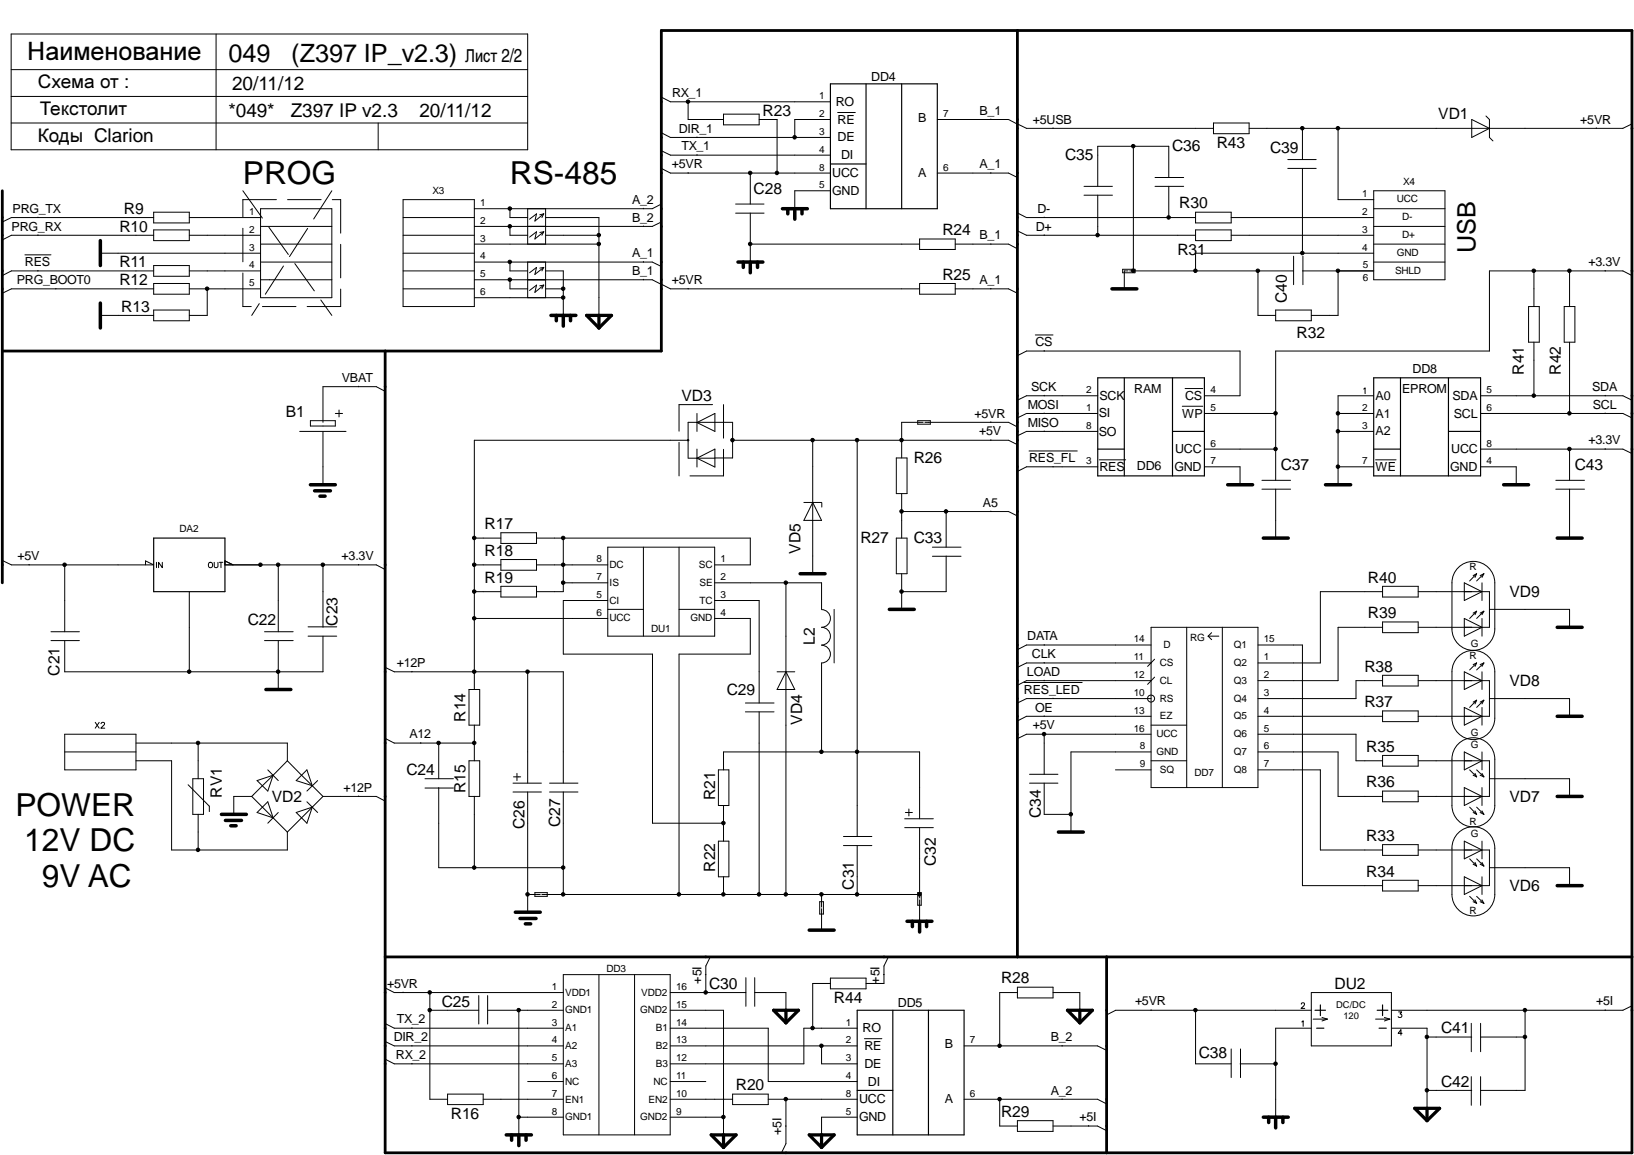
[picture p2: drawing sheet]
<svg xmlns="http://www.w3.org/2000/svg" width="297mm" height="210mm" viewBox="0 0 297 210" stroke-linecap="round" stroke-linejoin="round" font-family="sans-serif">
<path d="M185 5.5v168.4M.4 34.7v71.2M.4 63.8h119.8v-58.3h176.5v204h-226.7v-145.7M70 173.9h226.7M201.2 173.9v35.6" fill="none" stroke="#000" stroke-width=".51"/>
<g fill="none" stroke="#000" stroke-width=".18">
<path d="M2 6.2h93.9v21h-93.9zM2 17.5h93.9M2 12.7h93.9M39.3 6.2v21M120.2 17.7l1.7 .8h29.1M125.1 18.4v3.3h6.4M2 22.4h93.9M6.9 39.5h.1M27.9 39.5h-25.8l-1.7 .8M27.9 38.6h6.5v1.9h-6.5zM34.4 39.5h13M47.4 37.9h12.9v16.2h-12.9z"/>
<path d="M68.7 22.4v4.8M73.3 39.5h12.9M73.3 36.3h12.9v19.4h-12.9zM92.7 37.9v1.6h3.2M95.9 37.9v6.5M98.8 38.9l-1.6 1.3 .3-1.3-1.2 .9M98.8 38.9l-.3 .6M98.8 38.9l-.7 .1M99.2 39.5h9.7v17.8M99.2 37.9v6.5M117 37.8v.1M120.2 30.6l1.7 .9h29.1"/>
<path d="M120.2 24.1l1.7 .9h29.1M120.2 37.1l-1.6 .8h-32.4M120.2 27.4l1.7 .8h29.1M125.1 31.4v.1M126.7 24.9v.1M126.7 28.1v.1M131.5 20.7h6.5v2h-6.5zM133.7 37.1h5.2M133.7 38.7h5.2M136.4 31.5v5.6M136.4 38.7v8.9M138 21.7h3.3v9.8"/>
<path d="M151 21.7h-6.5v3.3M151 34.7h-6.5v3.2M152.3 20.4h3.2M170.4 31.5h12.9l1.7 .8M170.4 21.7h12.9l3.3 1.6h34M180.1 21.6v.1M180.1 31.4v.1M185 38.7l1.6 .8h30.7M189.8 39.5h.1M191.4 23.2v.1M197.1 35.5h5.1M197.1 33.9h5.1"/>
<path d="M199.6 35.5v7.3M206 26.6v22.6M210 33.9h5.2M210 32.3h5.2M212.5 32.3v-5.7h-12.9v7.3M212.5 33.9v5.6M217.3 38.6h6.5v1.9h-6.5zM220.6 22.4h6.5v1.9h-6.5zM223.8 39.5h25.9M234.1 29h5.2M234.1 30.6h5.2M236.8 23.3v5.7"/>
<path d="M236.8 30.6v15.4M243.2 23.3v13h6.5M249.7 34.7h13v16.1h-13zM249.7 37.9h13M267.5 21.7l3.3 1.6-3.3 1.7zM270.1 21.1l.7 .6v3.3l.6 .6M290.2 23.2v.1M296.7 22.5l-1.7 .8h-67.9M4.5 46.3h4.8M6.9 42.7v.1M6.9 49.1v.1M10.2 52.4v.1"/>
<path d="M18.2 57.3h9.7M18.2 46h29.2M27.9 49.2h-25.8l-1.7 .9M27.9 52.5h-25.8l-1.7 .8M27.9 42.8h-25.8l-1.7 .8M27.9 41.8h6.5v1.9h-6.5zM27.9 48.3h6.5v1.9h-6.5zM27.9 51.5h6.5v2h-6.5zM27.9 56.3h6.5v2h-6.5zM34.4 49.2h13M34.4 52.5h13M34.4 42.8h13"/>
<path d="M37.7 52.5v4.8h-3.3M47.4 50.8h12.9M47.4 41.1h12.9M47.4 44.4h12.9M47.4 47.6h12.9M73.3 49.2h12.9M73.3 46h12.9M73.3 52.5h12.9M73.3 42.8h12.9M86.2 50.8h32.4l1.6 .9M86.2 47.6h32.4l1.6 .8M86.2 44.4h22.7"/>
<path d="M86.2 54.1h16.2M92.7 47.6v1.6h3.2M92.7 41.1v1.7h3.2M92.7 50.8v1.7h3.2M95.9 47.6v6.5M98.8 51.8l-1.6 1.3 .3-1.3-1.2 1M98.8 51.8l-.3 .7M98.8 51.8l-.7 .1M98.8 42.1l-1.6 1.3 .3-1.3-1.2 1M98.8 42.1l-.3 .7M98.8 42.1l-.7 .1M98.8 48.6l-1.6 1.3 .3-1.3-1.2 1"/>
<path d="M98.8 48.6l-.3 .6M98.8 48.6l-.7 .1M99.2 49.2h3.2v8.1M99.2 52.5h3.2M99.2 42.8h9.7M99.2 47.6v6.5M117 41.1h.1M117 47.5v.1M117 50.8h.1M120.2 51.6l1.7 .9h45.3M120.2 40.3l-1.6 .8h-32.4M125.1 52.4v.1"/>
<path d="M136.4 44.4h30.8M167.2 43.4h6.4v1.9h-6.4zM167.2 51.5h6.4v2h-6.4zM173.6 44.4h9.7l1.7 .8M173.6 52.5h9.7l1.7 .8M180.1 44.3v.1M180.1 52.4v.1M185 42l1.6 .8h30.7M189.8 42.7v.1M204.1 48.9h2.2v.7h-2.2zM205.1 49.2h-.7v3.3M205.4 49.2h29.8"/>
<path d="M217.3 41.8h6.5v1.9h-6.5zM223.8 42.8h25.9M228.7 49.2v8.1h3.2M231.9 56.3h6.5v2h-6.5zM235.2 46.6v5.1M236.8 49.2h12.9M236.9 46.6v5.1M243.2 49.2v8.1h-4.8M249.7 46h-32.4v3.2M249.7 41.1h13M249.7 44.4h13M249.7 47.6h13"/>
<path d="M277.9 55.7h1.9v6.5h-1.9zM278.8 49.2v6.5M284.3 55.7h2v6.5h-2zM285.3 49.2v6.5M291.8 49.1v.1M296.7 50.1l-1.7-.9h-24.2v14.6h-38.9v23.5M54.5 78.4h8.4M56.4 76.5h4.6v.9h-4.6zM58.7 78.4v9.7M61 75.1h1.3M61.6 74.5v1.3M65.2 70.2v.1"/>
<path d="M70 71.1l-1.6-.8h-9.7v6.5M125 79.9h.2v.2h-.2zM126.7 76.8l3.3-1.7v3.3zM126.7 75.1v3.3M166.8 76.5h2.3v.6h-2.3zM167.8 76.8h-3.9v6.4M168.1 76.8h15.2l1.7 .8M180.1 76.7v.1M180.1 79.9v.1M185 64.6l1.6-.8h38.8v8.1h-6.5M188.2 60.9h3.2M189.8 63.7v.1"/>
<path d="M189.8 71.8v.1M189.8 75.1h.1M189.8 78.3v.1M199.6 78.4h-13l-1.6 .8M199.6 75.1h-13l-1.6 .8M199.6 71.9h-13l-1.6 .8M214.9 73.8h3.7M215.4 70.6h3.2M218.9 75.1h13M243.2 75.1h6.5M243.2 78.4h6.5M247.9 70.7l.3-.2v1"/>
<path d="M249.7 71.9h-6.5v16.2M269.2 75.1h25.8l1.7 .8M269.2 71.9h25.8l1.7 .8M278.8 62.2v9.7M285.3 62.2v12.9M291.8 71.8v.1M291.8 75.1h.1M86.2 97.8h4.9M91.1 96.8h6.4v2h-6.4zM97.5 97.8h38.9v4.9h-6.5M102.4 97.8v9.7h-4.9M110.5 99.4h19.4v16.2h-19.4z"/>
<path d="M117 99.4v16.2M123.4 99.4v16.2M125.1 83.2v-6.4h8.1v6.4h-3.3M125.1 80h-38.9v45.3M125.1 83.3h4.9M126.7 83.3l3.3-1.7v3.3zM126.7 81.6v3.3M133.2 80h50.1l1.7 .8M146.1 91.3h3.2M147.7 80v24.3M147.7 91.3l1.6 3.3h-3.2zM149.4 91.4v.8"/>
<path d="M155.8 80v72M162.9 97.8h2v6.5h-2zM162.9 83.2h2v6.5h-2zM163.9 89.7v8.1M163.9 93h19.4l1.7 .8M169.5 99.4h5.2M172 93v6.4M180.1 92.9v.1M187.1 82h8.7M191.4 84.8h.1M199.6 84.8h-13l-1.6 .9M199.9 83.6h4.7"/>
<path d="M218.9 81.6h13M218.9 84.8h6.5v3.3M229.4 88.9h5.2M229.4 87.3h5.2M231.9 88.9v8.9M243.2 84.8h6.5M250.1 83.6h3.7M269.2 81.6h25.8l1.7 .8M269.2 84.8h6.4v3.3M282.8 88.9h5.2M282.8 87.3h5.2M285.3 81.6v5.7"/>
<path d="M285.3 88.9v8.9M291.8 81.5v.1M.4 101.9l1.7 .8h25.8l-1.4-.8v.8M5.3 102.6v.1M9.3 114.8h5.1M9.3 116.4h5.1M11.8 102.7v12.1M28.4 102.2v1M29.5 102.2v1l-.7-1v1M34.4 107.5v14.6M38.9 102.2v.7l.3 .3 .4-.2v-.8M39.9 102.2h.6"/>
<path d="M40.2 102.2v1M42.4 102.7l-1.5-.8v.8h27.5l1.6 .8M48.1 114.8h5.2M48.1 116.4h5.2M50.6 102.7v12.1M50.6 116.4v8.9M56 113.9h5.2M56 115.6h5.2M58.7 115.6v6.5h-46.9v-5.7M58.7 102.7v11.3M65.2 102.6v.1M86.2 107.5h4.9"/>
<path d="M86.2 102.7h4.9M86.2 112.4h24.3M91.1 101.7h6.4v1.9h-6.4zM91.1 106.6h6.4v1.9h-6.4zM97.5 102.7h13M102.4 105.9h8.1M110.5 109.1h-8.1v9.8h16.2v30.7h12.9M110.5 110.7h6.5M123.4 110.7h6.5M129.9 105.9h19.4v4.8M129.9 112.4h6.5v6.5h-13v43.7M129.9 109.1h8.1v18.7"/>
<path d="M142.9 105.9v56.7M149.3 117.3a1.61 1.61 0 0 1 1.7 1.6 1.61 1.61 0 0 1-1.7 1.6v16.2M149.3 110.8a1.61 1.61 0 0 1 1.7 1.6 1.61 1.61 0 0 1-1.7 1.6 1.61 1.61 0 0 1 1.7 1.6 1.61 1.61 0 0 1-1.7 1.6M151.6 110.7v9.8M163.9 104.3v6.4M169.5 101.1h5.2M172 101v6.5h-8.1M189.8 117.1v.1M209.3 117.2h-22.7l-1.6 .9M209.3 114h19.4v29.1h-19.4zM209.9 119.8l-1.3 1.3M215.7 114v29.1"/>
<path d="M219.6 115.6h2M219.6 115.6l.7 .6M220.3 115l-.7 .6M222.2 114v29.1M228.7 117.2h8.1v43.8h14.5M251.3 107.5h-11.3v13h-11.3M251.3 114h-8.1v9.7h-14.5M251.3 106.6h6.5v1.9h-6.5zM251.3 113h6.5v2h-6.5zM257.8 107.5h11.6M265.1 119.3a3.9 3.9 0 0 1 4.2-.8 3.9 3.9 0 0 1 2.4 3.6v8.4a3.9 3.9 0 0 1-3.9 3.9 3.9 3.9 0 0 1-3.9-3.9v-8.4a3.9 3.9 0 0 1 1.2-2.8zM265.1 103.2a3.9 3.9 0 0 1 4.2-.9 3.9 3.9 0 0 1 2.4 3.6v8.4a3.9 3.9 0 0 1-3.9 3.9 3.9 3.9 0 0 1-3.9-3.9v-8.4a3.9 3.9 0 0 1 1.2-2.7z"/>
<path d="M266.2 105.9l3.2 1.6-3.2 1.6zM266.2 112.4l3.2 1.6-3.2 1.6zM268.4 104.3l-.6 .3M268.4 104.3l-.3 .6M268.4 111.1l-.6 .3M268.4 111.1l-.3 .6M268.4 104.3l-1.2 1.3M268.4 111.1l-1.2 1.3M269.4 105.9v3.2M269.4 112.4v3.2M269.5 107.5h1.3v6.5h-13M269.7 104.3l-.6 .3"/>
<path d="M269.7 104.3l-.3 .6M269.7 104.3l-1.3 1.3M269.7 111.1l-.6 .3M269.7 111.1l-.3 .6M269.7 111.1l-1.3 1.3M270.8 110.7h14.5v3.3M11.8 133.4h12.9v6.5h-12.9zM11.8 136.7h12.9M17.3 131.3l.7 1M18 131.3l-.7 1M18.4 131.5l.2-.2 .4 .1v.3l-.7 .6h.7M24.7 138.3h6.5v16.2h21v-3.3"/>
<path d="M24.7 135h27.5v3.3M36 135v6.5M48.7 139.9l1.9 2M52.2 138.3l-2.5 2.6M52.2 138.3l4.6 4.5M70 134.2l1.7 .8h14.5M70 121.3l1.7 .8h30.7v20.2M74.9 122v.1M76.5 135h.1M79.8 135v6.5M85.3 138.3h1.9v6.4h-1.9zM85.3 125.3h1.9v6.5h-1.9z"/>
<path d="M86.2 131.8v6.5M95.9 122.1v20.2M130.6 139.9h1.9v6.5h-1.9zM131.5 139.9v-3.2h35.7v12.1M135.5 127.8h5.2M135.5 129.4h5.2M138 129.4v33.2M141.3 122.1h3.2M142.9 122.1l1.6 3.2h-3.2zM186.1 124h10.6M189.8 120.4v.1M189.8 123.6v.1"/>
<path d="M189.8 130.1v.1M189.8 133.3v7.4M191.4 126.9v.1M202.8 139.9h6.5M209.3 133.4h-22.7l-1.6 .8M209.3 130.2h-22.7l-1.6 .8M209.3 127h-22.7l-1.6 .8M209.3 123.7h-22.7l-1.6 .8M209.3 120.5h-22.7l-1.6 .8M209.3 136.7h-14.6v14.5M209.3 138.3h6.4M209.3 131.8h6.4"/>
<path d="M209.9 123.1l-1.3 1.3M228.7 136.7h14.5v8h8.1M228.7 139.9h11.3v14.6h11.3M228.7 133.4h17.8v4.9h4.8M228.7 130.2h22.6M251.3 123.7h-4.8v3.3h-17.8M251.3 122.7h6.5v2h-6.5zM251.3 129.2h6.5v1.9h-6.5zM251.3 137.3h6.5v1.9h-6.5zM257.8 138.3h13v6.4h-1.3M257.8 123.7h11.6M265.1 135.2a3.9 3.9 0 0 1 4.2-.8 3.9 3.9 0 0 1 2.4 3.6v8.4a3.9 3.9 0 0 1-3.9 3.9 3.9 3.9 0 0 1-3.9-3.9v-8.4a3.9 3.9 0 0 1 1.2-2.8z"/>
<path d="M266.2 122.1l3.2 1.6-3.2 1.6zM266.2 128.6l3.2 1.6-3.2 1.6zM266.2 136.7l3.2 1.6-3.2 1.6zM267.2 139.9l1.2 1.3M268.4 120.5l-.6 .3M268.4 120.5l-.3 .6M268.4 127.3l-.6 .3M268.4 127.3l-.3 .6M268.4 120.5l-1.2 1.3M268.4 127.3l-1.2 1.3M268.4 139.9l1.3 1.3M269.4 122.1v3.2"/>
<path d="M269.4 128.6v3.2M269.4 136.7v3.2M269.5 123.7h1.3v6.5h-13M269.7 120.5l-.6 .3M269.7 120.5l-.3 .6M269.7 120.5l-1.3 1.3M269.7 127.3l-.6 .3M269.7 127.3l-.3 .6M269.7 127.3l-1.3 1.3M270.8 127h14.5v3.2M34.2 142.6l3.9 3.9v1M35 141.5h2v6.5h-2z"/>
<path d="M36 148v6.5M45.8 144.7h-3.3v3.3M45.8 144.7l6.4 6.5M46.7 147.7l2-2 1 2.9zM46.7 141.9l3-1-1 2.9zM49.7 140.9l-3.9 3.8M50.6 147.7l-1.9 1.9M53.8 141.9l2-2 1 2.9zM53.8 147.7l3-1-1 2.9zM55.8 145.7l1.9 2M56.8 142.8l1.9 1.9M57.7 141.9l-1.9 1.9"/>
<path d="M58.7 144.7h9.7l1.6 .9M58.7 144.7l-6.5 6.5M65.2 144.7h.1M77.3 141.5h5.1M77.3 143.2h5.1M79.8 143.1v14.6h22.6M86.2 144.7v13M93.3 142.3h5.1M93.3 143.9h5.1M93.3 141.2h1.4M94 140.5v1.4M95.9 143.9v21.9"/>
<path d="M99.9 142.3h5.2M99.9 143.9h5.2M102.4 143.9v18.7M130.6 152.9h1.9v6.4h-1.9zM131.5 146.4v6.5M131.5 159.3v3.3M153.3 152h5.2M153.3 153.7h5.2M155.8 153.7v8.9M164.5 150.4h5.2M164.5 148.8h5.2M164.6 147.7h1.3"/>
<path d="M165.2 147v1.3M167.2 150.4v12.8M187.2 142.3h5.1M187.2 140.7h5.1M189.8 142.3v5.7h4.9M251.3 143.8h6.5v1.9h-6.5zM251.3 153.5h6.5v1.9h-6.5zM251.3 160h6.5v1.9h-6.5zM257.8 154.5h13v6.5h-1.3M257.8 144.7h11.6M265.1 151.4a3.9 3.9 0 0 1 4.2-.9 3.9 3.9 0 0 1 2.4 3.6v8.5a3.9 3.9 0 0 1-3.9 3.9 3.9 3.9 0 0 1-3.9-3.9v-8.5a3.9 3.9 0 0 1 1.2-2.7zM266.2 143.1l3.2 1.6-3.2 1.7z"/>
<path d="M266.2 152.9l3.2 1.6-3.2 1.6zM266.2 159.3l3.2 1.7-3.2 1.6zM267.2 156.1l1.2 1.3M267.2 146.7l1.2 1.3M267.8 157.1l.6 .3M267.8 147.7l.6 .3M267.8 140.9l.6 .3M268.1 156.7l.3 .7M268.1 147.4l.3 .6M268.1 140.5l.3 .7M268.4 156.1l1.3 1.3M268.4 146.7l1.3 1.3"/>
<path d="M269.1 157.1l.6 .3M269.1 147.7l.6 .3M269.1 140.9l.6 .3M269.4 156.7l.3 .7M269.4 143.1v3.3M269.4 152.9v3.2M269.4 159.3v3.3M269.4 147.4l.3 .6M269.4 140.5l.3 .7M270.8 141.5h14.5v3.2M270.8 157.7h14.5v3.3M70 179.5l1.7 .9h30.7"/>
<path d="M95.9 162.6h2.3M97.2 162.2h2.3v.7h-2.3zM98.5 162.6h68.7M102.4 177.1h19.4v29.1h-19.4zM108.9 177.1v29.1M115.4 177.1v29.1M128.2 177.1h.1M129.1 173.9l-.8 1.7v4.8M135.6 177.7v5.2M137.2 177.7v5.2M149 163.9h.7v2.2h-.7zM149.3 162.6v2.2"/>
<path d="M149.3 165.1v3.9M151 178.7h-3.3v8.2M151 177.8h6.4v1.9h-6.4zM160.6 177.1h.1M161.5 173.9l-.8 1.7v3.1h-3.3M166.8 162.2h.7v2.3h-.7zM167.2 163.5v3.9M185 179.4h6.4v2h-6.4zM257.8 161h11.6M267.2 162.9l1.2 1.3M267.8 163.9l.6 .3M268.1 163.5l.3 .7"/>
<path d="M268.4 162.9l1.3 1.3M269.1 163.9l.6 .3M269.4 163.5l.3 .7M70 192.5l1.7 .8h30.7M70 189.3l1.7 .8h30.7M70 186l1.7 .9h30.7M73.3 180.3v.1M74.9 186.8v.1M74.9 190v.1M74.9 193.3h.1M78.1 183.6h8.9M78.1 180.4v19.4h3.3"/>
<path d="M81.4 198.8h6.4v1.9h-6.4zM87 180.9v5.2M87.8 199.8h14.6M88.6 183.6h13.8M88.6 180.9v5.2M94.3 183.6v22.6M95.9 196.6h6.5M121.8 183.6h9.7v22.6M121.8 199.8h11.4M121.8 180.4h13.8M121.8 186.9h17.9v9.7h16.1M121.8 190.1h34"/>
<path d="M121.8 196.6h6.5M133.2 198.8h6.5v1.9h-6.5zM137.2 180.4h5.7v3.2M139.7 199.8h16.1M142.9 199.8v8.1l-.8 1.6M149.3 190.1v3.2h6.5M155.8 186.9h-9.7v6.4h-24.3M157.1 188.8h3.2M175.3 199.8h24.2l1.7 .8M175.3 190.1h24.2l1.7 .8M181.7 199.8v4.8h3.3M185 180.4h-3.3v9.7"/>
<path d="M191.4 180.4h4.9v3.2M193.1 190v.1M193.1 199.7v.1M209.3 183.5v.1M217.3 183.6v9.7h6.5M223.8 190.6v5.2M225.4 193.3h6.5M225.5 190.6v5.2M236.6 182.5a.3 .3 0 0 1 .3-.3 .3 .3 0 0 1 .2 .3l-.6 .8h.7M236.6 185.7l.3-.2v1M238.4 183.6h-35.6l-1.6 .8M238.4 180.4h14.5v9.7h-14.5z"/>
<path d="M238.4 186.9h-6.5v16.1M238.7 185.2h2.6M240.3 184.9l1 .3M241.3 185.2l-1 .3M250.1 185.2h2.5M251.7 184.9l.9 .3M252.6 185.2l-.9 .3M252.9 186.9h6.5v14.5M254.3 183.9h.5l-.3 .4a.35 .35 0 0 1 .3 .5 .35 .35 0 0 1-.6-.1M254.9 187.8h-.7l.5-.7v1M259.4 198.2h8.1M259.4 188.5h8.1"/>
<path d="M267.5 186v5.1M267.5 195.7v5.2M269.2 188.5h8M269.2 186v5.1M269.2 195.7v5.2M277.2 183.6v14.6h-8M291.8 183.5v.1M296.7 182.8l-1.7 .8h-42.1M94.3 203h8.1M121.8 203h9.7M142.8 204.6h.1M155.8 203h-6.5v3.2"/>
<path d="M185 203.7h6.4v1.9h-6.4zM191.4 204.6h8.1l1.7 .9M197.9 204.6h.1"/>
<circle cx="125.1" cy="18.5" r=".32"/>
<circle cx="92.7" cy="37.9" r=".32"/>
<circle cx="136.4" cy="31.4" r=".32"/>
<circle cx="141.2" cy="31.4" r=".32"/>
<circle cx="144.5" cy="25" r=".32"/>
<circle cx="206" cy="26.6" r=".32"/>
<circle cx="212.4" cy="39.5" r=".32"/>
<circle cx="236.7" cy="23.3" r=".32"/>
<circle cx="243.2" cy="23.3" r=".32"/>
<circle cx="37.6" cy="52.5" r=".32"/>
<circle cx="92.7" cy="50.8" r=".32"/>
<circle cx="92.7" cy="41.1" r=".32"/>
<circle cx="92.7" cy="47.6" r=".32"/>
<circle cx="102.4" cy="54.1" r=".32"/>
<circle cx="102.4" cy="52.5" r=".32"/>
<circle cx="108.9" cy="44.3" r=".32"/>
<circle cx="108.9" cy="42.7" r=".32"/>
<circle cx="136.4" cy="44.3" r=".32"/>
<circle cx="199.5" cy="42.7" r=".32"/>
<circle cx="206" cy="49.2" r=".32"/>
<circle cx="217.3" cy="49.2" r=".32"/>
<circle cx="228.7" cy="49.2" r=".32"/>
<circle cx="236.7" cy="46" r=".32"/>
<circle cx="243.2" cy="49.2" r=".32"/>
<circle cx="278.8" cy="49.2" r=".32"/>
<circle cx="285.3" cy="49.2" r=".32"/>
<circle cx="133.2" cy="80" r=".32"/>
<circle cx="147.7" cy="80" r=".32"/>
<circle cx="155.8" cy="80" r=".32"/>
<circle cx="163.9" cy="80" r=".32"/>
<circle cx="231.9" cy="75.1" r=".32"/>
<circle cx="243.2" cy="78.4" r=".32"/>
<circle cx="243.2" cy="75.1" r=".32"/>
<circle cx="278.8" cy="71.9" r=".32"/>
<circle cx="285.3" cy="75.1" r=".32"/>
<circle cx="86.2" cy="97.8" r=".32"/>
<circle cx="102.4" cy="97.8" r=".32"/>
<circle cx="163.9" cy="92.9" r=".32"/>
<circle cx="172" cy="92.9" r=".32"/>
<circle cx="231.9" cy="81.6" r=".32"/>
<circle cx="243.2" cy="84.8" r=".32"/>
<circle cx="285.3" cy="81.6" r=".32"/>
<circle cx="11.7" cy="102.6" r=".32"/>
<circle cx="38.3" cy="102.6" r=".46"/>
<circle cx="47.3" cy="102.6" r=".32"/>
<circle cx="50.6" cy="102.6" r=".32"/>
<circle cx="58.7" cy="102.6" r=".32"/>
<circle cx="86.2" cy="107.5" r=".32"/>
<circle cx="86.2" cy="112.4" r=".32"/>
<circle cx="86.2" cy="102.6" r=".32"/>
<circle cx="102.4" cy="105.9" r=".32"/>
<circle cx="102.4" cy="102.6" r=".32"/>
<circle cx="142.8" cy="105.9" r=".32"/>
<circle cx="163.9" cy="107.5" r=".32"/>
<circle cx="34.4" cy="122.1" r=".32"/>
<circle cx="36" cy="135" r=".32"/>
<circle cx="50.6" cy="122.1" r=".32"/>
<circle cx="79.7" cy="135" r=".32"/>
<circle cx="86.2" cy="122.1" r=".32"/>
<circle cx="86.2" cy="135" r=".32"/>
<circle cx="95.9" cy="122.1" r=".32"/>
<circle cx="149.3" cy="136.6" r=".32"/>
<circle cx="155.8" cy="136.6" r=".32"/>
<circle cx="189.8" cy="133.4" r=".32"/>
<circle cx="209.2" cy="127" r=".64"/>
<circle cx="36" cy="154.4" r=".32"/>
<circle cx="86.2" cy="157.7" r=".32"/>
<circle cx="102.4" cy="157.7" r=".32"/>
<circle cx="131.5" cy="149.6" r=".32"/>
<circle cx="194.7" cy="148" r=".32"/>
<circle cx="95.9" cy="162.5" r=".32"/>
<circle cx="102.4" cy="162.5" r=".32"/>
<circle cx="123.4" cy="162.5" r=".32"/>
<circle cx="131.5" cy="162.5" r=".32"/>
<circle cx="138" cy="162.5" r=".32"/>
<circle cx="142.8" cy="162.5" r=".32"/>
<circle cx="149.3" cy="162.5" r=".32"/>
<circle cx="155.8" cy="162.5" r=".32"/>
<circle cx="167.1" cy="162.5" r=".32"/>
<circle cx="78.1" cy="183.6" r=".32"/>
<circle cx="78.1" cy="180.4" r=".32"/>
<circle cx="94.3" cy="183.6" r=".32"/>
<circle cx="128.3" cy="180.4" r=".32"/>
<circle cx="142.8" cy="199.7" r=".32"/>
<circle cx="147.7" cy="186.8" r=".32"/>
<circle cx="149.3" cy="190.1" r=".32"/>
<circle cx="181.7" cy="190.1" r=".32"/>
<circle cx="181.7" cy="199.7" r=".32"/>
<circle cx="217.3" cy="183.6" r=".32"/>
<circle cx="231.9" cy="193.3" r=".32"/>
<circle cx="259.4" cy="188.4" r=".32"/>
<circle cx="259.4" cy="198.1" r=".32"/>
<circle cx="277.2" cy="183.6" r=".32"/>
<circle cx="277.2" cy="188.4" r=".32"/>
<circle cx="94.3" cy="203" r=".32"/>
<circle cx="131.5" cy="203" r=".32"/>
</g>
<g fill="#000">
<circle cx="125.1" cy="18.5" r=".32"/>
<circle cx="92.7" cy="37.9" r=".32"/>
<circle cx="136.4" cy="31.4" r=".32"/>
<circle cx="141.2" cy="31.4" r=".32"/>
<circle cx="144.5" cy="25" r=".32"/>
<circle cx="206" cy="26.6" r=".32"/>
<circle cx="212.4" cy="39.5" r=".32"/>
<circle cx="236.7" cy="23.3" r=".32"/>
<circle cx="243.2" cy="23.3" r=".32"/>
<circle cx="37.6" cy="52.5" r=".32"/>
<circle cx="92.7" cy="50.8" r=".32"/>
<circle cx="92.7" cy="41.1" r=".32"/>
<circle cx="92.7" cy="47.6" r=".32"/>
<circle cx="102.4" cy="54.1" r=".32"/>
<circle cx="102.4" cy="52.5" r=".32"/>
<circle cx="108.9" cy="44.3" r=".32"/>
<circle cx="108.9" cy="42.7" r=".32"/>
<circle cx="136.4" cy="44.3" r=".32"/>
<circle cx="199.5" cy="42.7" r=".32"/>
<circle cx="206" cy="49.2" r=".32"/>
<circle cx="217.3" cy="49.2" r=".32"/>
<circle cx="228.7" cy="49.2" r=".32"/>
<circle cx="236.7" cy="46" r=".32"/>
<circle cx="243.2" cy="49.2" r=".32"/>
<circle cx="278.8" cy="49.2" r=".32"/>
<circle cx="285.3" cy="49.2" r=".32"/>
<circle cx="133.2" cy="80" r=".32"/>
<circle cx="147.7" cy="80" r=".32"/>
<circle cx="155.8" cy="80" r=".32"/>
<circle cx="163.9" cy="80" r=".32"/>
<circle cx="231.9" cy="75.1" r=".32"/>
<circle cx="243.2" cy="78.4" r=".32"/>
<circle cx="243.2" cy="75.1" r=".32"/>
<circle cx="278.8" cy="71.9" r=".32"/>
<circle cx="285.3" cy="75.1" r=".32"/>
<circle cx="86.2" cy="97.8" r=".32"/>
<circle cx="102.4" cy="97.8" r=".32"/>
<circle cx="163.9" cy="92.9" r=".32"/>
<circle cx="172" cy="92.9" r=".32"/>
<circle cx="231.9" cy="81.6" r=".32"/>
<circle cx="243.2" cy="84.8" r=".32"/>
<circle cx="285.3" cy="81.6" r=".32"/>
<circle cx="11.7" cy="102.6" r=".32"/>
<circle cx="47.3" cy="102.6" r=".32"/>
<circle cx="50.6" cy="102.6" r=".32"/>
<circle cx="58.7" cy="102.6" r=".32"/>
<circle cx="86.2" cy="107.5" r=".32"/>
<circle cx="86.2" cy="112.4" r=".32"/>
<circle cx="86.2" cy="102.6" r=".32"/>
<circle cx="102.4" cy="105.9" r=".32"/>
<circle cx="102.4" cy="102.6" r=".32"/>
<circle cx="142.8" cy="105.9" r=".32"/>
<circle cx="163.9" cy="107.5" r=".32"/>
<circle cx="34.4" cy="122.1" r=".32"/>
<circle cx="36" cy="135" r=".32"/>
<circle cx="50.6" cy="122.1" r=".32"/>
<circle cx="79.7" cy="135" r=".32"/>
<circle cx="86.2" cy="122.1" r=".32"/>
<circle cx="86.2" cy="135" r=".32"/>
<circle cx="95.9" cy="122.1" r=".32"/>
<circle cx="149.3" cy="136.6" r=".32"/>
<circle cx="155.8" cy="136.6" r=".32"/>
<circle cx="189.8" cy="133.4" r=".32"/>
<circle cx="36" cy="154.4" r=".32"/>
<circle cx="86.2" cy="157.7" r=".32"/>
<circle cx="102.4" cy="157.7" r=".32"/>
<circle cx="131.5" cy="149.6" r=".32"/>
<circle cx="194.7" cy="148" r=".32"/>
<circle cx="95.9" cy="162.5" r=".32"/>
<circle cx="102.4" cy="162.5" r=".32"/>
<circle cx="123.4" cy="162.5" r=".32"/>
<circle cx="131.5" cy="162.5" r=".32"/>
<circle cx="138" cy="162.5" r=".32"/>
<circle cx="142.8" cy="162.5" r=".32"/>
<circle cx="149.3" cy="162.5" r=".32"/>
<circle cx="155.8" cy="162.5" r=".32"/>
<circle cx="167.1" cy="162.5" r=".32"/>
<circle cx="78.1" cy="183.6" r=".32"/>
<circle cx="78.1" cy="180.4" r=".32"/>
<circle cx="94.3" cy="183.6" r=".32"/>
<circle cx="128.3" cy="180.4" r=".32"/>
<circle cx="142.8" cy="199.7" r=".32"/>
<circle cx="147.7" cy="186.8" r=".32"/>
<circle cx="149.3" cy="190.1" r=".32"/>
<circle cx="181.7" cy="190.1" r=".32"/>
<circle cx="181.7" cy="199.7" r=".32"/>
<circle cx="217.3" cy="183.6" r=".32"/>
<circle cx="231.9" cy="193.3" r=".32"/>
<circle cx="259.4" cy="188.4" r=".32"/>
<circle cx="259.4" cy="198.1" r=".32"/>
<circle cx="277.2" cy="183.6" r=".32"/>
<circle cx="277.2" cy="188.4" r=".32"/>
<circle cx="94.3" cy="203" r=".32"/>
<circle cx="131.5" cy="203" r=".32"/>
</g>
<path d="M44.2 36.3h17.7M44.2 34.7l16.1 22.6M60.3 34.7l-14.5 22.6M61.9 36.3v19.4M44.2 55.7v-19.4M61.9 55.7h-17.7M123.4 73.5h8.1M131.5 73.5v13M123.4 86.5v-13M131.5 86.5h-8.1" fill="none" stroke="#000" stroke-width=".18" stroke-dasharray="6.1 2"/>
<g fill="none" stroke="#000" stroke-width=".63">
<path d="M142.2 37.9h4.6M143.2 37.9v1M144.5 37.9v1.9M145.8 37.9v1M18.2 43.7v4.6M18.2 55.1v4.5M100.2 57.3h4.5M101.1 57.3v1M102.4 57.3v2M103.7 57.3v1M134.2 47.6h4.5M135.1 47.6v1"/>
<path d="M136.4 47.6v2M137.7 47.6v1M202.1 52.5h4.6M56.4 88.1h4.6M57.2 89.2h2.9M58.2 90.2h.9M223.2 88.1h4.5M229.7 97.8h4.5M241 88.1h4.5M273.3 88.1h4.6M283.1 97.8h4.5M145.5 104.3h4.5"/>
<path d="M161.7 110.7h4.5M283.1 114h4.5M48.3 125.3h4.6M283.1 130.2h4.5M40.3 148h4.5M41 149.1h2.9M41.9 150.1h1M192.4 151.2h4.5M283.1 144.7h4.5M93.7 165.8h4.5M94.5 166.9h2.9M95.5 167.9h1"/>
<path d="M147.1 169h4.5M164.9 167.4h4.5M165.9 167.4v1M167.2 167.4v2M168.4 167.4v1M283.1 161h4.5M92 206.2h4.6M93 206.2v1M94.3 206.2v2M95.6 206.2v1M229.7 203h4.5M230.6 203v1"/>
<path d="M231.9 203v2M233.2 203v1"/>
</g>
<path d="M106.6 57.3h4.6l-2.3 2.3zM108.9 57.3v2.3M140.6 183.6h4.6l-2.3 2.3zM142.9 183.6v2.3M194.1 183.6h4.5l-2.3 2.3zM196.3 183.6v2.3M129.3 206.2h4.5l-2.3 2.3zM131.5 206.2v2.3M147.1 206.2h4.5l-2.3 2.3zM149.3 206.2v2.3M257.2 201.4h4.5l-2.3 2.3zM259.4 201.4v2.3" fill="none" stroke="#000" stroke-width=".59"/>
<g fill="none" stroke="#000" stroke-width=".21">
<path d="M151 15.2h19.4v22.7h-19.4zM157.4 15.2v22.7M163.9 15.2v22.7M151 29.8h6.4M199.6 68.7h19.3v17.8h-19.3zM204.4 68.7v17.8M213.1 78.4h5.8M213.1 68.7v17.8M249.7 68.7h19.5v17.8h-19.5zM254.6 68.7v17.8M263.3 68.7v17.8M263.3 78.4h5.9"/>
<path d="M27.9 97.8h13v9.7h-13zM199.6 81.6h4.8M249.7 81.6h4.9M155.8 183.6h19.5v22.6h-19.5zM155.8 198.2h6.5M162.3 183.6v22.6M168.8 183.6v22.6M239.1 183.6h1.9M239.3 186.9h1.4M240 182.6v2M250.4 183.6h1.9M250.7 186.9h1.3"/>
<path d="M251.3 182.6v2"/>
</g>
<g font-size="5.8">
<text x="44.2" y="33.4">PROG</text>
<text x="92.7" y="33.4">RS-485</text>
<text x="2.8" y="148.3">POWER</text>
<text x="4.4" y="154.7">12V DC</text>
<text x="7.6" y="161.2">9V AC</text>
</g>
<g font-size="4.6">
<text x="4.9" y="11">Наименование</text>
<text x="41.5" y="11.3">049</text>
<text x="53" y="11.3">(Z397 IP_v2.3)</text>
<text x="268.2" y="46" transform="rotate(-90 268.2 46)">USB</text>
</g>
<g font-size="3.4">
<text x="84.6" y="11.2">Лист 2/2</text>
<text x="6.9" y="16">Схема от :</text>
<text x="42.2" y="16.4">20/11/12</text>
<text x="7.2" y="20.9">Текстолит</text>
<text x="41.5" y="21.3">*049*</text>
<text x="52.9" y="21.3">Z397 IP v2.3</text>
<text x="76.2" y="21.3">20/11/12</text>
<text x="6.9" y="25.8">Коды Clarion</text>
</g>
<g font-size="2.8">
<text x="138.6" y="21">R23</text>
<text x="261.4" y="21.7">VD1</text>
<text x="193.6" y="29.1">C35</text>
<text x="213.1" y="27.5">C36</text>
<text x="221.2" y="26.9">R43</text>
<text x="230.9" y="27.9">C39</text>
<text x="137" y="35.3">C28</text>
<text x="22.5" y="38.9">R9</text>
<text x="214.4" y="37.9">R30</text>
<text x="21.7" y="42.1">R10</text>
<text x="171.3" y="42.8">R24</text>
<text x="214" y="46.3">R31</text>
<text x="21.7" y="48.6">R11</text>
<text x="21.7" y="51.8">R12</text>
<text x="171.3" y="50.8">R25</text>
<text x="22.1" y="56.6">R13</text>
<text x="233.9" y="55.1" transform="rotate(-90 233.9 55.1)">C40</text>
<text x="235.7" y="61.5">R32</text>
<text x="277" y="68.1" transform="rotate(-90 277 68.1)">R41</text>
<text x="283.8" y="68.1" transform="rotate(-90 283.8 68.1)">R42</text>
<text x="51.9" y="75.8">B1</text>
<text x="123.9" y="72.9">VD3</text>
<text x="166.1" y="84.2">R26</text>
<text x="232.8" y="85.5">C37</text>
<text x="286.3" y="85.5">C43</text>
<text x="88.1" y="96.1">R17</text>
<text x="88.1" y="101">R18</text>
<text x="145.5" y="100.6" transform="rotate(-90 145.5 100.6)">VD5</text>
<text x="156.4" y="98.8">R27</text>
<text x="166.1" y="98.8">C33</text>
<text x="88.1" y="105.9">R19</text>
<text x="248.7" y="105.9">R40</text>
<text x="45" y="113.6">C22</text>
<text x="61.3" y="113.7" transform="rotate(-90 61.3 113.7)">C23</text>
<text x="248.7" y="112.4">R39</text>
<text x="274.4" y="108.5">VD9</text>
<text x="148.1" y="117.2" transform="rotate(-90 148.1 117.2)">L2</text>
<text x="10.8" y="122.8" transform="rotate(-90 10.8 122.8)">C21</text>
<text x="248" y="122">R38</text>
<text x="274.4" y="124.6">VD8</text>
<text x="84.6" y="131.2" transform="rotate(-90 84.6 131.2)">R14</text>
<text x="132.1" y="126.3">C29</text>
<text x="145.8" y="131.7" transform="rotate(-90 145.8 131.7)">VD4</text>
<text x="248" y="128.5">R37</text>
<text x="248.4" y="136.6">R35</text>
<text x="73.9" y="140.8">C24</text>
<text x="248.4" y="143.1">R36</text>
<text x="40.3" y="145" transform="rotate(-90 40.3 145)">RV1</text>
<text x="49.4" y="145.7">VD2</text>
<text x="84.6" y="144.1" transform="rotate(-90 84.6 144.1)">R15</text>
<text x="130" y="145.5" transform="rotate(-90 130 145.5)">R21</text>
<text x="189.2" y="148.7" transform="rotate(-90 189.2 148.7)">C34</text>
<text x="274.4" y="145.7">VD7</text>
<text x="95.3" y="150.7" transform="rotate(-90 95.3 150.7)">C26</text>
<text x="101.8" y="150.3" transform="rotate(-90 101.8 150.3)">C27</text>
<text x="248.4" y="152.8">R33</text>
<text x="130" y="158.4" transform="rotate(-90 130 158.4)">R22</text>
<text x="155.2" y="161.7" transform="rotate(-90 155.2 161.7)">C31</text>
<text x="170.1" y="157.4" transform="rotate(-90 170.1 157.4)">C32</text>
<text x="248.4" y="159.3">R34</text>
<text x="274.4" y="161.9">VD6</text>
<text x="128.9" y="179.7">C30</text>
<text x="182" y="178.7">R28</text>
<text x="242.6" y="179.7">DU2</text>
<text x="80.3" y="182.9">C25</text>
<text x="151.6" y="182.3">R44</text>
<text x="262" y="187.8">C41</text>
<text x="217.9" y="192.3">C38</text>
<text x="262" y="197.5">C42</text>
<text x="82" y="203.3">R16</text>
<text x="133.8" y="198.1">R20</text>
<text x="182" y="203">R29</text>
</g>
<g font-size="2.3">
<text x="122.2" y="17.6">RX_1</text>
<text x="158.4" y="14.7">DD4</text>
<text x="151.9" y="19.2">RO</text>
<text x="152.3" y="22.5">RE</text>
<text x="166.9" y="22.1">B</text>
<text x="178.1" y="20.8">B_1</text>
<text x="187.7" y="22.5">+5USB</text>
<text x="287.3" y="22.5">+5VR</text>
<text x="123.4" y="24.1">DIR_1</text>
<text x="123.9" y="27.3">TX_1</text>
<text x="152.3" y="25.7">DE</text>
<text x="152.9" y="29">DI</text>
<text x="122.1" y="30.6">+5VR</text>
<text x="151.3" y="35.4">GND</text>
<text x="151.3" y="32.2">UCC</text>
<text x="166.9" y="32.2">A</text>
<text x="178.1" y="30.6">A_1</text>
<text x="2.1" y="41.9">PRG_RX</text>
<text x="2.3" y="38.7">PRG_TX</text>
<text x="114.9" y="40.3">B_2</text>
<text x="114.9" y="37">A_2</text>
<text x="188.3" y="41.9">D+</text>
<text x="188.6" y="38.7">D-</text>
<text x="114.9" y="46.7">A_1</text>
<text x="178.1" y="43.5">B_1</text>
<text x="3" y="51.6">PRG_BOOT0</text>
<text x="4.5" y="48.4">RES</text>
<text x="114.9" y="50">B_1</text>
<text x="122.1" y="51.6">+5VR</text>
<text x="178.1" y="51.6">A_1</text>
<text x="288.8" y="48.4">+3.3V</text>
<text x="188.2" y="62.9">CS</text>
<text x="62.1" y="69.4">VBAT</text>
<text x="187.4" y="71">SCK</text>
<text x="206.2" y="71.4">RAM</text>
<text x="254.9" y="71.4">EPROM</text>
<text x="256.8" y="67.8">DD8</text>
<text x="289.4" y="71">SDA</text>
<text x="177.2" y="75.9">+5VR</text>
<text x="186.9" y="74.3">MOSI</text>
<text x="186.9" y="77.5">MISO</text>
<text x="199.7" y="75.9">SI</text>
<text x="199.9" y="72.6">SCK</text>
<text x="214.9" y="75.9">WP</text>
<text x="215.4" y="72.6">CS</text>
<text x="250.1" y="72.6">A0</text>
<text x="250.1" y="75.9">A1</text>
<text x="264" y="72.6">SDA</text>
<text x="264.3" y="75.9">SCL</text>
<text x="289.6" y="74.3">SCL</text>
<text x="178" y="79.1">+5V</text>
<text x="187.1" y="84">RES_FL</text>
<text x="199.7" y="79.2">SO</text>
<text x="213.6" y="82.4">UCC</text>
<text x="250.1" y="79.1">A2</text>
<text x="263.8" y="82.4">UCC</text>
<text x="288.8" y="80.7">+3.3V</text>
<text x="199.9" y="85.6">RES</text>
<text x="206.7" y="85.4">DD6</text>
<text x="213.5" y="85.6">GND</text>
<text x="250.1" y="85.6">WE</text>
<text x="263.6" y="85.6">GND</text>
<text x="178.7" y="92.1">A5</text>
<text x="3.2" y="101.8">+5V</text>
<text x="62.1" y="101.8">+3.3V</text>
<text x="186.7" y="116.4">DATA</text>
<text x="187.6" y="119.6">CLK</text>
<text x="72.1" y="121.2">+12P</text>
<text x="186.7" y="122.9">LOAD</text>
<text x="186.1" y="126.1">RES_LED</text>
<text x="188.2" y="129.3">OE</text>
<text x="74.4" y="134.2">A12</text>
<text x="187.7" y="132.5">+5V</text>
<text x="62.4" y="143.9">+12P</text>
<text x="70.4" y="179.5">+5VR</text>
<text x="127.5" y="178.8" transform="rotate(-90 127.5 178.8)">+5I</text>
<text x="159.9" y="178.8" transform="rotate(-90 159.9 178.8)">+5I</text>
<text x="72.1" y="186">TX_2</text>
<text x="163.2" y="183">DD5</text>
<text x="206.3" y="182.7">+5VR</text>
<text x="290.1" y="182.7">+5I</text>
<text x="71.6" y="189.2">DIR_2</text>
<text x="156.8" y="187.6">RO</text>
<text x="157.1" y="190.8">RE</text>
<text x="171.8" y="190.5">B</text>
<text x="191" y="189.2">B_2</text>
<text x="72" y="192.4">RX_2</text>
<text x="157.1" y="194.1">DE</text>
<text x="157.8" y="197.3">DI</text>
<text x="156.2" y="203.8">GND</text>
<text x="156.2" y="200.5">UCC</text>
<text x="171.8" y="200.5">A</text>
<text x="191" y="198.9">A_2</text>
<text x="196.3" y="203.8">+5I</text>
<text x="142.1" y="206.3" transform="rotate(-90 142.1 206.3)">+5I</text>
</g>
<g font-size="1.8">
<text x="148.9" y="21.3">2</text>
<text x="148.9" y="18">1</text>
<text x="171.4" y="21.3">7</text>
<text x="148.9" y="27.7">4</text>
<text x="148.9" y="24.5">3</text>
<text x="78.6" y="35.2">X3</text>
<text x="148.9" y="34.2">5</text>
<text x="148.9" y="31">8</text>
<text x="171.4" y="31">6</text>
<text x="247.6" y="35.8">1</text>
<text x="255.1" y="33.6">X4</text>
<text x="45.3" y="39.1">1</text>
<text x="87.3" y="37.5">1</text>
<text x="87.3" y="40.7">2</text>
<text x="247.6" y="39.1">2</text>
<text x="253.9" y="36.8">UCC</text>
<text x="254.9" y="40">D-</text>
<text x="45.3" y="42.3">2</text>
<text x="45.3" y="45.6">3</text>
<text x="87.3" y="43.9">3</text>
<text x="87.3" y="47.2">4</text>
<text x="247.6" y="42.3">3</text>
<text x="247.6" y="45.6">4</text>
<text x="253.9" y="46.5">GND</text>
<text x="254.9" y="43.3">D+</text>
<text x="45.3" y="52">5</text>
<text x="45.3" y="48.8">4</text>
<text x="87.3" y="50.4">5</text>
<text x="87.3" y="53.6">6</text>
<text x="247.7" y="51.1">6</text>
<text x="247.7" y="48.8">5</text>
<text x="253.6" y="49.7">SHLD</text>
<text x="197.4" y="71.5">2</text>
<text x="220" y="71.5">4</text>
<text x="270.2" y="71.5">5</text>
<text x="197.4" y="77.9">8</text>
<text x="197.4" y="74.7">1</text>
<text x="220" y="74.7">5</text>
<text x="247.6" y="74.7">2</text>
<text x="247.6" y="77.9">3</text>
<text x="270.2" y="74.7">6</text>
<text x="220" y="81.2">6</text>
<text x="270.2" y="81.2">8</text>
<text x="197.4" y="84.4">3</text>
<text x="220" y="84.4">7</text>
<text x="247.6" y="84.4">7</text>
<text x="270.2" y="84.4">4</text>
<text x="32.6" y="96.7">DA2</text>
<text x="108.4" y="105.5">7</text>
<text x="108.4" y="102.2">8</text>
<text x="110.8" y="106.5">IS</text>
<text x="110.8" y="103.2">DC</text>
<text x="127" y="103.2">SC</text>
<text x="127.2" y="106.5">SE</text>
<text x="131" y="105.5">2</text>
<text x="131" y="102.2">1</text>
<text x="267.2" y="103.5">R</text>
<text x="108.4" y="108.7">5</text>
<text x="108.4" y="111.9">6</text>
<text x="110.8" y="109.7">CI</text>
<text x="110.8" y="112.9">UCC</text>
<text x="125.5" y="112.9">GND</text>
<text x="127.2" y="109.7">TC</text>
<text x="131" y="111.9">4</text>
<text x="131" y="108.7">3</text>
<text x="118.4" y="114.8">DU1</text>
<text x="206.1" y="116.8">14</text>
<text x="211.5" y="117.8">D</text>
<text x="216.4" y="116.5">RG</text>
<text x="224.3" y="117.8">Q1</text>
<text x="229.7" y="116.8">15</text>
<text x="267.2" y="119.7">R</text>
<text x="267.4" y="117.5">G</text>
<text x="206.1" y="120">11</text>
<text x="206.1" y="123.2">12</text>
<text x="210.9" y="121">CS</text>
<text x="210.9" y="124.3">CL</text>
<text x="224.3" y="124.3">Q3</text>
<text x="224.3" y="121">Q2</text>
<text x="229.7" y="123.2">2</text>
<text x="229.7" y="120">1</text>
<text x="206.1" y="129.7">13</text>
<text x="206.1" y="126.5">10</text>
<text x="210.9" y="130.7">EZ</text>
<text x="210.9" y="127.5">RS</text>
<text x="224.3" y="130.7">Q5</text>
<text x="224.3" y="127.5">Q4</text>
<text x="229.7" y="129.7">4</text>
<text x="229.7" y="126.5">3</text>
<text x="206.1" y="133">16</text>
<text x="207.2" y="136.2">8</text>
<text x="210.2" y="137.2">GND</text>
<text x="210.2" y="134">UCC</text>
<text x="224.3" y="137.2">Q7</text>
<text x="224.3" y="134">Q6</text>
<text x="229.7" y="136.2">6</text>
<text x="229.7" y="133">5</text>
<text x="267.4" y="133.7">G</text>
<text x="267.4" y="135.9">G</text>
<text x="207.2" y="139.4">9</text>
<text x="210.9" y="140.5">SQ</text>
<text x="217.1" y="141.1">DD7</text>
<text x="224.3" y="140.5">Q8</text>
<text x="229.7" y="139.4">7</text>
<text x="267.2" y="149.9">R</text>
<text x="267.4" y="152.1">G</text>
<text x="267.2" y="166.1">R</text>
<text x="100.3" y="179.9">1</text>
<text x="110.3" y="176.7">DD3</text>
<text x="122.9" y="179.9">16</text>
<text x="100.3" y="183.1">2</text>
<text x="102.7" y="184.1">GND1</text>
<text x="102.7" y="180.9">VDD1</text>
<text x="116.4" y="184.1">GND2</text>
<text x="116.6" y="180.9">VDD2</text>
<text x="122.9" y="183.1">15</text>
<text x="100.3" y="189.6">4</text>
<text x="100.3" y="186.4">3</text>
<text x="102.7" y="190.6">A2</text>
<text x="102.7" y="187.4">A1</text>
<text x="119.2" y="190.6">B2</text>
<text x="119.2" y="187.4">B1</text>
<text x="122.9" y="189.6">13</text>
<text x="122.9" y="186.4">14</text>
<text x="153.8" y="189.6">2</text>
<text x="153.8" y="186.4">1</text>
<text x="176.3" y="189.6">7</text>
<text x="100.3" y="192.9">5</text>
<text x="100.3" y="196.1">6</text>
<text x="102.7" y="193.9">A3</text>
<text x="102.7" y="197.1">NC</text>
<text x="118.8" y="197.1">NC</text>
<text x="119.2" y="193.9">B3</text>
<text x="122.9" y="192.9">12</text>
<text x="122.9" y="196.1">11</text>
<text x="153.8" y="196.1">4</text>
<text x="153.8" y="192.9">3</text>
<text x="100.3" y="199.3">7</text>
<text x="100.3" y="202.6">8</text>
<text x="102.7" y="200.4">EN1</text>
<text x="102.7" y="203.6">GND1</text>
<text x="116.4" y="203.6">GND2</text>
<text x="117.9" y="200.4">EN2</text>
<text x="122.9" y="199.3">10</text>
<text x="122.9" y="202.6">9</text>
<text x="153.8" y="202.6">5</text>
<text x="153.8" y="199.3">8</text>
<text x="176.3" y="199.3">6</text>
</g>
<g font-size="1.7">
<text x="242.9" y="183.2">DC/DC</text>
<text x="244.2" y="185.1">120</text>
</g>
</svg>
